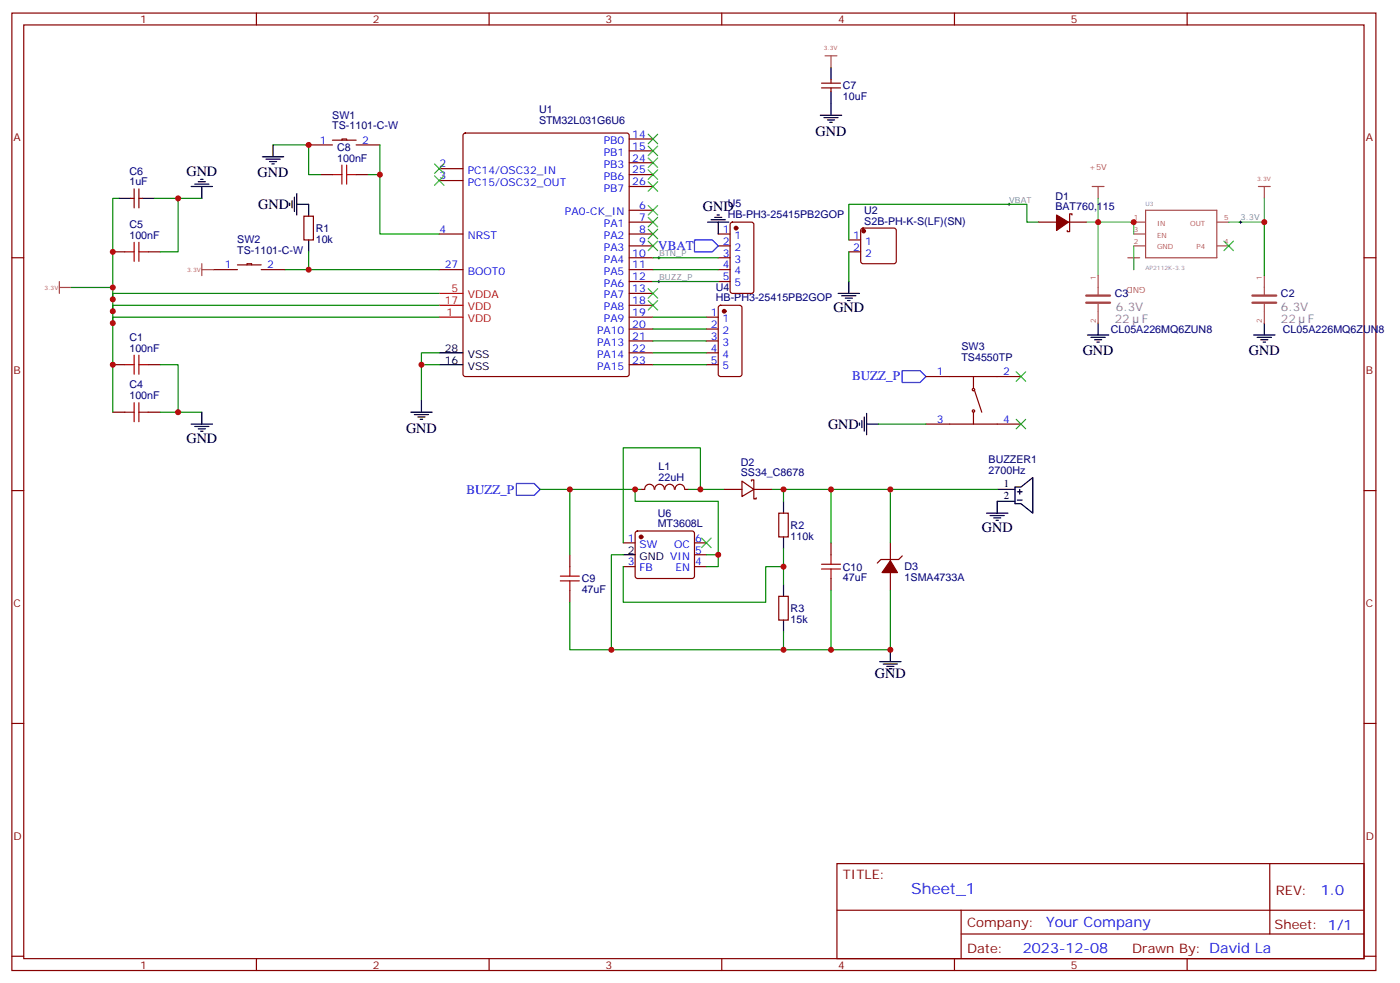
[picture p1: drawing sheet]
<svg xmlns="http://www.w3.org/2000/svg" width="416mm" height="292mm" viewBox="0 0 416 292" stroke-linecap="round" stroke-linejoin="round" font-family="sans-serif">
<g fill="none" stroke="#870000" stroke-width=".35">
<path d="M3.5 3.9h405.4v284.3h-405.4zM7.1 7.4h398.2v277.3h-398.2zM76.2 3.9v3.5M145.3 3.9v3.5M214.5 3.9v3.5M283.6 3.9v3.5M352.8 3.9v3.5M244.1 26.1h5.7M244.1 24.7h5.7M246.9 23.6v1.1M246.9 26.1v1.1M38.8 58.9h1.1"/>
<path d="M39.9 56.1v5.6M41.3 56.1v5.6M41.3 58.9h1M91.7 43h7.1M95.2 51.9h3.6M98.8 41.6h7M101.6 41.6v-.3h1.4v.3M105.8 51.9h3.6M105.8 43h7.1M130.5 50.1h7.1M130.5 53.6h7.1M187 41.3h7"/>
<path d="M187 44.8h7M187 48.3h7M187 51.9h7M187 55.4h7M3.5 76.6h3.6M33.5 74.8h3.5M44.1 74.8h3.5M70.6 78.7h7M73.4 78.7v-.4h1.4v.4M90.3 64.2h2.8v7.1h-2.8zM130.5 69.5h7.1M187 76.6h7"/>
<path d="M187 62.4h7M187 66h7M187 69.5h7M187 73h7M213.4 76.6h3.6M213.4 69.5h3.6M213.4 73h3.6M217.2 66.2l.5-.2h5.6l.7 .4v20l-.4 .7h-5.9l-.7-.4v-20zM252.2 71.3h3.6M252.2 74.8h3.6M256 67.9l.5-.2h9.1l.5 .2 .2 .5v9.2l-.2 .5-.5 .2h-9.1l-.5-.2-.2-.5v-9.2zM308.7 66h5.3"/>
<path d="M317.5 66h5.3M318.6 63.9v-.4h-.7v5.3h-.8v-.4M405.3 76.6h3.6M63.5 80.1h7.1M77.6 80.1h7.1M130.5 80.1h7.1M187 80.1h7M187 83.6h7M187 87.1h7M187 90.7h7M187 94.2h7M187 97.7h7"/>
<path d="M209.9 94.2h3.5M209.9 97.7h3.5M213.4 80.1h3.6M213.4 83.6h3.6M213.7 90.9l.4-.2h5.7l.6 .4 .1 20-.5 .7h-5.9l-.6-.4-.1-20zM33.5 108.3h3.5M44.1 108.3h3.5M187 101.2h7M187 104.8h7M187 108.3h7M209.9 101.2h3.5M209.9 104.8h3.5"/>
<path d="M209.9 108.3h3.5M275.2 111.8h28.2M289.3 111.8v3.6M289.6 116.1l2.1 6.3M33.5 122.4h3.5M44.1 122.4h3.5M275.2 125.9h28.2M289.3 122.4v3.5M3.5 145.7h3.6M189 157.9l.4-.2h16.3l.5 .2 .2 .5v12.7l-.3 .5-.4 .2h-16.3l-.5-.2-.2-.5v-12.7zM190.5 145.3h1.1M191.6 145.3a1.41 1.41 0 0 1 1.4-1.5 1.41 1.41 0 0 1 1.4 1.5"/>
<path d="M194.6 145.3a1.41 1.41 0 0 1 1.4-1.5 1.41 1.41 0 0 1 1.4 1.5M197.6 145.3a1.41 1.41 0 0 1 1.4-1.5 1.41 1.41 0 0 1 1.4 1.5M200.6 145.3a1.41 1.41 0 0 1 1.4-1.5 1.41 1.41 0 0 1 1.4 1.5M203.6 145.3h1M215.2 145.3h5.3M220.5 142.9l3.5 2.4-3.5 2.2zM223.3 142.9v-.4h.7v2.8M224 145.3v2.9h.7v-.4M224 145.3h5.3M231.4 152.4h2.8v7.1h-2.8zM405.3 145.7h3.6M169.3 164.7v3.6"/>
<path d="M169.3 175.3v3.6M185.2 161.2h3.5M185.2 168.3h3.5M206.4 161.2h3.5M206.4 168.3h3.5M206.4 164.7h3.5M231.4 177.1h2.8v7h-2.8zM246.9 161.2v3.5M246.9 171.8v3.5M264.6 161.2v5.3M264.6 170v5.3M268.1 165.1l-1 1.1h-5.3l-1.1 1"/>
<path d="M3.5 214.8h3.6M405.3 214.8h3.6M248.7 256.5h156.6v28.2h-156.6zM377.3 256.5v20.9M248.7 270.3h156.5M285.6 277.4h119.6M285.6 270.3v14.1M3.5 284h3.6M76.2 284.7v3.5M145.3 284.7v3.5M214.5 284.7v3.5M283.6 284.7v3.5"/>
<path d="M352.8 284.7v3.5M405.3 284h3.6"/>
<circle cx="289.3" cy="115.7" r=".35"/>
<circle cx="289.3" cy="122.1" r=".35"/>
</g>
<g fill="none" stroke="#a64a4a" stroke-width=".35">
<path d="M245.2 16.6h3.5M246.9 16.6v3.5M324.6 55.4h3.5M326.3 55.4v3.5M373.9 55.4h3.6M375.7 55.4v3.5M60 78.3v3.5M335.1 76.6h3.6M336.9 76.6v3.5M336.9 66h3.5M336.9 69.5h3.5M336.9 73h3.5"/>
<path d="M340.4 62.4h21.2v14.2h-21.2zM361.7 66h3.4M361.7 73h3.4M17.6 85.4h3.6M17.6 83.6v3.5M60 80.1h3.5M326.3 81.8v6M326.3 90.3v2.1M326.3 92.5v3.5M375.7 81.8v6M375.7 90.3v2.1M375.7 92.5v3.5"/>
</g>
<path d="M326.3 58.9v7.1h-3.5M375.7 58.9v7.1h-10.6M336.9 69.5v-3.5h-10.6v15.8M336.9 73v7.1" fill="none" stroke="#4aa64a" stroke-width=".35"/>
<path d="M195.4 76.6h.7M195.8 76.2v.7M299.5 60.7h.7M299.9 60.3v.7M368.3 66h.7M368.7 65.6v.7M195.4 83.6h.7M195.8 83.3v.7" fill="none" stroke="#000" stroke-width=".3"/>
<path d="M137.8 39.7l.5-.2h48l.5 .2 .2 .5v70.9l-.3 .5-.4 .2h-48l-.5-.2-.2-.5v-70.9z" fill="none" stroke="#850000" stroke-width=".35"/>
<path d="M130.5 94.2h7.1M130.5 90.7h7.1M130.5 87.1h7.1" fill="none" stroke="#f00" stroke-width=".35"/>
<g fill="none" stroke="#000" stroke-width=".35">
<path d="M243.8 34.2h6.3M244.8 34.9h4.3M245.9 35.6h2.1M246.6 36.3h.7M246.9 20.1v3.5M246.9 27.2v7M35.3 58.9h3.5M42.3 58.9h3.6M56.8 55.4h6.3M57.9 54.7h4.2M58.9 54h2.1M59.6 53.3h.7"/>
<path d="M60 55.4v3.5M78 46.6h6.3M79 47.3h4.3M80.1 48h2.1M80.8 48.7h.7M81.1 43v3.6M86.8 59.6v2.1M87.5 58.6v4.2M88.2 57.5v6.4M86.1 60.3v.7M88.2 60.7h3.5v3.5M91.7 71.3v3.5"/>
<path d="M210.3 66h6.3M211.3 65.3h4.2M212.4 64.6h2.1M213.1 63.9h.7M213.4 66v3.5M249.1 87.1h6.3M250.1 87.8h4.3M251.2 88.5h2.1M251.9 89.3h.7M252.2 83.6v3.5M323.1 99.5h6.4M326.3 96v3.5"/>
<path d="M372.5 99.5h6.4M375.7 96v3.5M125.2 118.9v3.5M130.5 104.8h7.1M130.5 108.3h7.1M324.2 100.2h4.2M325.3 100.9h2.1M326 101.6h.7M373.6 100.2h4.2M374.6 100.9h2.2M375.4 101.6h.7M56.8 125.9h6.3"/>
<path d="M57.9 126.6h4.2M58.9 127.4h2.1M59.6 128.1h.7M60 122.4v3.5M122.1 122.4h6.3M123.1 123.1h4.3M124.2 123.8h2.1M124.9 124.5h.7M255.4 125.6v.7M256.1 124.9v2.1M256.8 123.8v4.3M257.5 125.9h3.6"/>
<path d="M257.5 122.8v6.3M232.8 148.9v3.5M232.8 159.5v3.5M293.2 152.4h6.3M294.2 153.1h4.2M295.3 153.8h2.1M296 154.5h.7M296.3 145.3h5.3M301.6 144.6h1.8l3.5-2.8v10.6l-3.5-2.8h-1.8zM301.6 148.9h-5.3v3.5M302.3 146h1.4M302.3 148.5h1.4"/>
<path d="M303 145.3v1.5M185.2 164.7h3.5M232.8 173.6v3.5M232.8 184.1v3.6M261.4 196.5h6.4M262.5 197.2h4.2M263.5 197.9h2.1M264.2 198.6h.7M264.6 193v3.5"/>
</g>
<g fill="#870000" stroke="#870000" stroke-width=".35">
<path d="M264.6 166.5l2.1 3.5h-4.6z"/>
<path d="M314 63.9l3.5 2.1-3.5 2.4z"/>
<circle cx="256.6" cy="68.6" r=".53"/>
<circle cx="215.2" cy="92.4" r=".53"/>
<circle cx="218.7" cy="67.7" r=".53"/>
<circle cx="190.5" cy="159.5" r=".53"/>
</g>
<g fill="none" stroke="#008700" stroke-width=".35">
<path d="M35.3 58.9h-1.8v63.5M45.9 58.9h7v15.9h-5.3M52.9 58.9h7.1M81.1 43h10.6v8.9h3.5M109.4 51.9h3.5M112.9 43v26.5h17.6M91.7 74.8v5.3h38.8M194 76.6h19.4M252.2 74.8v8.8M308.7 66h-3.5v-5.3h-53v10.6M375.7 66v15.8M21.2 85.4h12.3"/>
<path d="M84.7 80.1h7M130.5 87.1h-97v1.8M130.5 90.7h-97v1.7M130.5 94.2h-97v1.8M194 80.1h19.4M194 94.2h15.9M194 97.7h15.9M194 83.6h19.4M47.6 108.3h5.3v14.1h-5.3M125.2 108.3v10.6M130.5 104.8h-5.3v3.5h5.3M194 101.2h15.9"/>
<path d="M194 104.8h15.9M194 108.3h15.9M52.9 122.4h7.1M261.1 125.9h14.1M160.5 145.3h8.8v19.4M169.3 145.3h21.2M188.7 145.3v3.6h24.7v19.4h-3.5M204.6 145.3h10.6M208.1 145.3v-12.3h-22.9v28.2M229.3 145.3h3.5v3.6M232.8 145.3h14.1v15.9M246.9 145.3h49.4"/>
<path d="M264.6 145.3v15.9M169.3 178.9v14.1h77.6M185.2 164.7h-3.5v28.3M185.2 168.3v10.6h42.3v-10.6h5.3M209.9 164.7h3.5M232.8 163v10.6M246.9 175.3v17.7h17.7v-17.7M232.8 187.7v5.3"/>
</g>
<g fill="none" stroke="#a10000" stroke-width=".35">
<path d="M98.8 51.9h2.8M101.6 49v5.7M103 51.9h2.8M103 49v5.7M37 74.8h2.9M39.9 72v5.6M41.3 72v5.6M41.3 74.8h2.8M37 108.3h2.9M39.9 105.5v5.6M39.9 119.6v5.6M41.3 108.3h2.8"/>
<path d="M41.3 105.5v5.6M41.3 119.6v5.6M37 122.4h2.9M41.3 122.4h2.8M166.5 172.5h5.7M166.5 171.1h5.7M169.3 168.3v2.8M169.3 172.5v2.8M244.1 169h5.7M244.1 167.6h5.7M246.9 164.7v2.9M246.9 169v2.8"/>
</g>
<g fill="none" stroke="#3c3" stroke-width=".35">
<path d="M192.6 39.9l2.8 2.8M195.4 39.9l-2.8 2.8M129.1 48.7l2.8 2.8M129.1 52.2l2.8 2.8M131.9 48.7l-2.8 2.8M131.9 52.2l-2.8 2.8M192.6 43.4l2.8 2.8M192.6 46.9l2.8 2.8M192.6 50.4l2.8 2.9M192.6 54l2.8 2.8M195.4 43.4l-2.8 2.8M195.4 46.9l-2.8 2.8"/>
<path d="M195.4 50.4l-2.8 2.9M195.4 54l-2.8 2.8M192.6 61l2.8 2.9M192.6 64.6l2.8 2.8M192.6 68.1l2.8 2.8M192.6 71.6l2.8 2.8M195.4 61l-2.8 2.9M195.4 64.6l-2.8 2.8M195.4 68.1l-2.8 2.8M195.4 71.6l-2.8 2.8M363.7 71.6l2.8 2.8M366.5 71.6l-2.8 2.8"/>
<path d="M192.6 89.3l2.8 2.8M192.6 85.7l2.8 2.8M195.4 89.3l-2.8 2.8M195.4 85.7l-2.8 2.8M302 110.4l2.8 2.8M304.8 110.4l-2.8 2.8M302 124.5l2.8 2.9M304.8 124.5l-2.8 2.9M208.5 159.8l2.8 2.8M211.3 159.8l-2.8 2.8"/>
</g>
<path d="M206.4 71.3h5.3l1.7 1.7-1.7 1.8h-5.3zM268.1 110.1h5.3l1.8 1.7-1.8 1.8h-5.3zM153.5 143.6h5.2l1.8 1.7-1.8 1.8h-5.2z" fill="none" stroke="#00f" stroke-width=".35"/>
<path d="M322.8 87.8h7M322.8 89.9h7M372.2 87.8h7M372.2 89.9h7" fill="none" stroke="#a64a4a" stroke-width=".71"/>
<g fill="#c00">
<circle cx="326.3" cy="66" r=".88"/>
<circle cx="336.9" cy="66" r=".88"/>
<circle cx="52.9" cy="122.4" r=".88"/>
<circle cx="52.9" cy="58.9" r=".88"/>
<circle cx="33.5" cy="108.3" r=".88"/>
<circle cx="33.5" cy="74.8" r=".88"/>
<circle cx="33.5" cy="85.4" r=".88"/>
<circle cx="33.5" cy="88.9" r=".88"/>
<circle cx="33.5" cy="92.4" r=".88"/>
<circle cx="33.5" cy="96" r=".88"/>
<circle cx="91.7" cy="43" r=".88"/>
<circle cx="112.9" cy="51.9" r=".88"/>
<circle cx="91.7" cy="80.1" r=".88"/>
<circle cx="125.2" cy="108.3" r=".88"/>
<circle cx="208.1" cy="145.3" r=".88"/>
<circle cx="188.7" cy="145.3" r=".88"/>
<circle cx="213.4" cy="164.7" r=".88"/>
<circle cx="169.3" cy="145.3" r=".88"/>
<circle cx="232.8" cy="168.3" r=".88"/>
<circle cx="232.8" cy="145.3" r=".88"/>
<circle cx="246.9" cy="145.3" r=".88"/>
<circle cx="264.6" cy="145.3" r=".88"/>
<circle cx="264.6" cy="193" r=".88"/>
<circle cx="246.9" cy="193" r=".88"/>
<circle cx="181.7" cy="193" r=".88"/>
<circle cx="232.8" cy="193" r=".88"/>
<circle cx="375.7" cy="66" r=".88"/>
</g>
<text font-size="4.6" fill="#00f" x="270.8" y="265.5">Sheet_1</text>
<g font-size="4.2">
<text x="242.4" y="40.3">GND</text>
<text x="55.4" y="52.2">GND</text>
<text x="76.6" y="52.6">GND</text>
<text x="76.7" y="62.1">GND</text>
<text x="208.8" y="62.7">GND</text>
<text x="247.6" y="92.8">GND</text>
<text x="321.7" y="105.6">GND</text>
<text x="371.1" y="105.6">GND</text>
<text x="55.4" y="131.6">GND</text>
<text x="120.6" y="128.5">GND</text>
<text x="246.1" y="127.4">GND</text>
<text x="291.7" y="158">GND</text>
<text x="260" y="201.4">GND</text>
</g>
<g font-size="4.2" fill="#00f">
<text x="392.5" y="265.7">1.0</text>
<text x="310.9" y="275.3">Your Company</text>
<text x="304" y="283.1">2023-12-08</text>
</g>
<g font-size="3.9" fill="#00f">
<text x="195.6" y="74.3">VBAT</text>
<text x="253.2" y="113">BUZZ_P</text>
<text x="138.6" y="146.6">BUZZ_P</text>
</g>
<g font-size="3.9" fill="#800">
<text x="250.5" y="261.1">TITLE:</text>
<text x="379.1" y="265.7">REV:</text>
<text x="287.4" y="275.3">Company:</text>
<text x="378.7" y="275.9">Sheet: 1/1</text>
<text x="287.4" y="282.9">Date:</text>
<text x="336.4" y="283">Draw</text>
<text x="346.6" y="283">n By: David La</text>
</g>
<g font-size="3.5" fill="#838383">
<text x="331.3" y="95.9">22</text>
<text x="331.6" y="92.4">6.3V</text>
<text x="339.3" y="95.9">F</text>
<text x="380.6" y="95.9">22</text>
<text x="380.6" y="92.4">6.3V</text>
<text x="388.7" y="95.9">F</text>
</g>
<g font-size="3.2" fill="#800">
<text x="41.6" y="6.9">1</text>
<text x="110.8" y="6.9">2</text>
<text x="179.9" y="6.9">3</text>
<text x="249.1" y="6.9">4</text>
<text x="318.2" y="6.9">5</text>
<text x="4.1" y="42">A</text>
<text x="405.9" y="42">A</text>
<text x="4.1" y="111.1">B</text>
<text x="405.9" y="111.1">B</text>
<text x="4.1" y="180.3">C</text>
<text x="405.9" y="180.3">C</text>
<text x="4.1" y="249.4">D</text>
<text x="405.9" y="249.4">D</text>
<text x="41.6" y="287.7">1</text>
<text x="110.8" y="287.7">2</text>
<text x="179.9" y="287.7">3</text>
<text x="249.1" y="287.7">4</text>
<text x="318.2" y="287.7">5</text>
</g>
<g font-size="3.2" fill="#000080">
<text x="250.5" y="29.7">10uF</text>
<text x="250.5" y="26.6">C7</text>
<text x="98.7" y="35.2">SW1</text>
<text x="160.2" y="33.7">U1</text>
<text x="98.7" y="38.4">TS-1101-C-W</text>
<text x="160.2" y="36.8">STM32L031G6U6</text>
<text x="100.2" y="48">100nF</text>
<text x="100.2" y="44.8">C8</text>
<text x="38.5" y="51.9">C6</text>
<text x="38.5" y="55">1uF</text>
<text x="313.6" y="59.3">D1</text>
<text x="216.3" y="64.8">HB-PH3-25415PB2GOP</text>
<text x="216.3" y="61.6">U5</text>
<text x="256.8" y="63.5">U2</text>
<text x="313.6" y="62.4">BAT760,115</text>
<text x="38.5" y="70.9">100nF</text>
<text x="38.5" y="67.7">C5</text>
<text x="93.8" y="68.9">R1</text>
<text x="256.8" y="66.7">S2B-PH-K-S(LF)(SN)</text>
<text x="70.5" y="75.4">TS-1101-C-W</text>
<text x="70.5" y="72.2">SW2</text>
<text x="93.8" y="72">10k</text>
<text x="212.7" y="89.5">HB-PH3-25415PB2GOP</text>
<text x="212.7" y="86.3">U4</text>
<text x="331.3" y="88.3">C3</text>
<text x="380.7" y="88.3">C2</text>
<text x="38.5" y="101.2">C1</text>
<text x="330.1" y="98.8">CL05A226MQ6ZUN8</text>
<text x="381.2" y="98.8">CL05A226MQ6ZUN8</text>
<text x="38.5" y="104.4">100nF</text>
<text x="285.7" y="107.1">TS4550TP</text>
<text x="285.7" y="104">SW3</text>
<text x="38.5" y="118.5">100nF</text>
<text x="38.5" y="115.4">C4</text>
<text x="293.8" y="137.6">BUZZER1</text>
<text x="195.7" y="142.7">22uH</text>
<text x="195.7" y="139.6">L1</text>
<text x="220.1" y="141.5">SS34_C8678</text>
<text x="220.1" y="138.3">D2</text>
<text x="293.8" y="140.8">2700Hz</text>
<text x="195.4" y="153.5">U6</text>
<text x="195.4" y="156.6">MT3608L</text>
<text x="234.9" y="160.2">110k</text>
<text x="234.9" y="157.1">R2</text>
<text x="172.9" y="173">C9</text>
<text x="250.5" y="172.6">47uF</text>
<text x="250.5" y="169.4">C10</text>
<text x="268.8" y="172.6">1SMA4733A</text>
<text x="268.8" y="169.4">D3</text>
<text x="172.9" y="176.1">47uF</text>
<text x="234.9" y="184.9">15k</text>
<text x="234.9" y="181.8">R3</text>
</g>
<g font-size="3.2" fill="#00f">
<text x="187.9" y="40.9">14</text>
<text x="95" y="42.7">1</text>
<text x="107.6" y="42.7">2</text>
<text x="179.5" y="42.8">PB0</text>
<text x="179.5" y="46.3">PB1</text>
<text x="187.9" y="44.4">15</text>
<text x="187.9" y="48">24</text>
<text x="130.6" y="49.7">2</text>
<text x="130.6" y="53.3">3</text>
<text x="139" y="51.6">PC14/OSC32_IN</text>
<text x="179.5" y="49.8">PB3</text>
<text x="179.5" y="53.4">PB6</text>
<text x="187.9" y="51.5">25</text>
<text x="139" y="55.1">PC15/OSC32_OUT</text>
<text x="179.5" y="56.9">PB7</text>
<text x="187.9" y="55">26</text>
<text x="167.9" y="63.9">PA0-CK_IN</text>
<text x="189.9" y="62.1">6</text>
<text x="189.9" y="65.6">7</text>
<text x="130.6" y="69.1">4</text>
<text x="139" y="71">NRST</text>
<text x="179.5" y="67.5">PA1</text>
<text x="179.5" y="71">PA2</text>
<text x="189.9" y="69.1">8</text>
<text x="214.8" y="69.1">1</text>
<text x="218.3" y="70.9">1</text>
<text x="253.6" y="70.9">1</text>
<text x="179.5" y="74.5">PA3</text>
<text x="187.9" y="76.2">10</text>
<text x="189.9" y="72.7">9</text>
<text x="214.8" y="72.7">2</text>
<text x="214.8" y="76.2">3</text>
<text x="218.3" y="74.4">2</text>
<text x="218.3" y="78">3</text>
<text x="253.6" y="74.4">2</text>
<text x="257.1" y="72.7">1</text>
<text x="257.1" y="76.2">2</text>
<text x="66.8" y="79.7">1</text>
<text x="79.4" y="79.7">2</text>
<text x="132.1" y="79.7">27</text>
<text x="139" y="81.6">BOOT0</text>
<text x="179.5" y="78.1">PA4</text>
<text x="179.5" y="81.6">PA5</text>
<text x="187.9" y="79.7">11</text>
<text x="187.9" y="83.3">12</text>
<text x="214.8" y="79.7">4</text>
<text x="214.8" y="83.3">5</text>
<text x="218.3" y="81.5">4</text>
<text x="179.5" y="85.1">PA6</text>
<text x="179.5" y="88.6">PA7</text>
<text x="187.9" y="86.8">13</text>
<text x="218.3" y="85">5</text>
<text x="179.5" y="92.2">PA8</text>
<text x="179.5" y="95.7">PA9</text>
<text x="187.9" y="90.3">18</text>
<text x="187.9" y="93.8">19</text>
<text x="211.2" y="93.8">1</text>
<text x="214.7" y="95.6">1</text>
<text x="177.4" y="99.2">PA10</text>
<text x="187.9" y="97.4">20</text>
<text x="187.9" y="100.9">21</text>
<text x="211.2" y="97.4">2</text>
<text x="211.2" y="100.9">3</text>
<text x="214.7" y="99.1">2</text>
<text x="177.4" y="102.7">PA13</text>
<text x="177.4" y="106.3">PA14</text>
<text x="187.9" y="104.4">22</text>
<text x="187.9" y="107.9">23</text>
<text x="211.2" y="104.4">4</text>
<text x="211.2" y="107.9">5</text>
<text x="214.7" y="102.7">3</text>
<text x="214.7" y="106.2">4</text>
<text x="177.4" y="109.8">PA15</text>
<text x="214.7" y="109.7">5</text>
<text x="278.4" y="111.5">1</text>
<text x="298.1" y="111.5">2</text>
<text x="278.4" y="125.6">3</text>
<text x="298.1" y="125.6">4</text>
<text x="186.5" y="160.9">1</text>
<text x="206.6" y="160.9">6</text>
<text x="186.5" y="167.9">3</text>
<text x="190" y="162.6">SW</text>
<text x="200.4" y="162.6">OC</text>
<text x="206.6" y="167.9">4</text>
<text x="206.6" y="164.4">5</text>
<text x="190" y="169.7">FB</text>
<text x="200.7" y="169.7">EN</text>
</g>
<g font-size="3.2" fill="#f00">
<text x="134.2" y="86.8">5</text>
<text x="139" y="88.6">VDDA</text>
<text x="132.1" y="90.3">17</text>
<text x="132.6" y="93.8">1</text>
<text x="139" y="95.7">VDD</text>
<text x="139" y="92.2">VDD</text>
</g>
<g font-size="3.2">
<text x="132.1" y="104.4">28</text>
<text x="132.1" y="107.9">16</text>
<text x="139" y="106.3">VSS</text>
<text x="139" y="109.8">VSS</text>
<text x="298.3" y="144.6">1</text>
<text x="298.3" y="148.2">2</text>
<text x="186.5" y="164.4">2</text>
<text x="190" y="166.2">GND VIN</text>
</g>
<g font-size="2.5" fill="#a54b4b">
<text x="323.7" y="50.5">+5V</text>
<text x="340.4" y="85.2" transform="rotate(-180 340.4 85.2)">GND</text>
</g>
<g font-size="2.5" fill="#838383">
<text x="299.9" y="60.2">VBAT</text>
<text x="368.7" y="65.5">3.3V</text>
<text x="195.9" y="76.1">BTN_P</text>
<text x="195.9" y="83.1">BUZZ_P</text>
</g>
<g font-size="2.1" fill="#a54b4b">
<text x="336.9" y="65.3">1</text>
<text x="363.7" y="65.3">5</text>
<text x="336.9" y="68.8">3</text>
<text x="343.8" y="67">IN</text>
<text x="343.8" y="70.5">EN</text>
<text x="353.7" y="67">OUT</text>
<text x="336.9" y="72.3">2</text>
<text x="343.8" y="74.1">GND</text>
<text x="355.6" y="74.1">P4</text>
<text x="363.7" y="72.3">4</text>
<text x="325.6" y="83.2" transform="rotate(-90 325.6 83.2)">1</text>
<text x="375" y="83.2" transform="rotate(-90 375 83.2)">1</text>
<text x="325.6" y="95.9" transform="rotate(-90 325.6 95.9)">2</text>
<text x="375" y="95.9" transform="rotate(-90 375 95.9)">2</text>
</g>
<g font-size="1.8" fill="#a54b4b">
<text x="244.8" y="14.8">3.3V</text>
<text x="373.6" y="53.6">3.3V</text>
<text x="55.6" y="80.8">3.3V</text>
<text x="13.3" y="86.1">3.3V</text>
</g>
<g font-size="1.8" fill="#838383">
<text x="340.4" y="61">U3</text>
<text x="340.4" y="80.1">AP2112K-3.3</text>
</g>
</svg>
